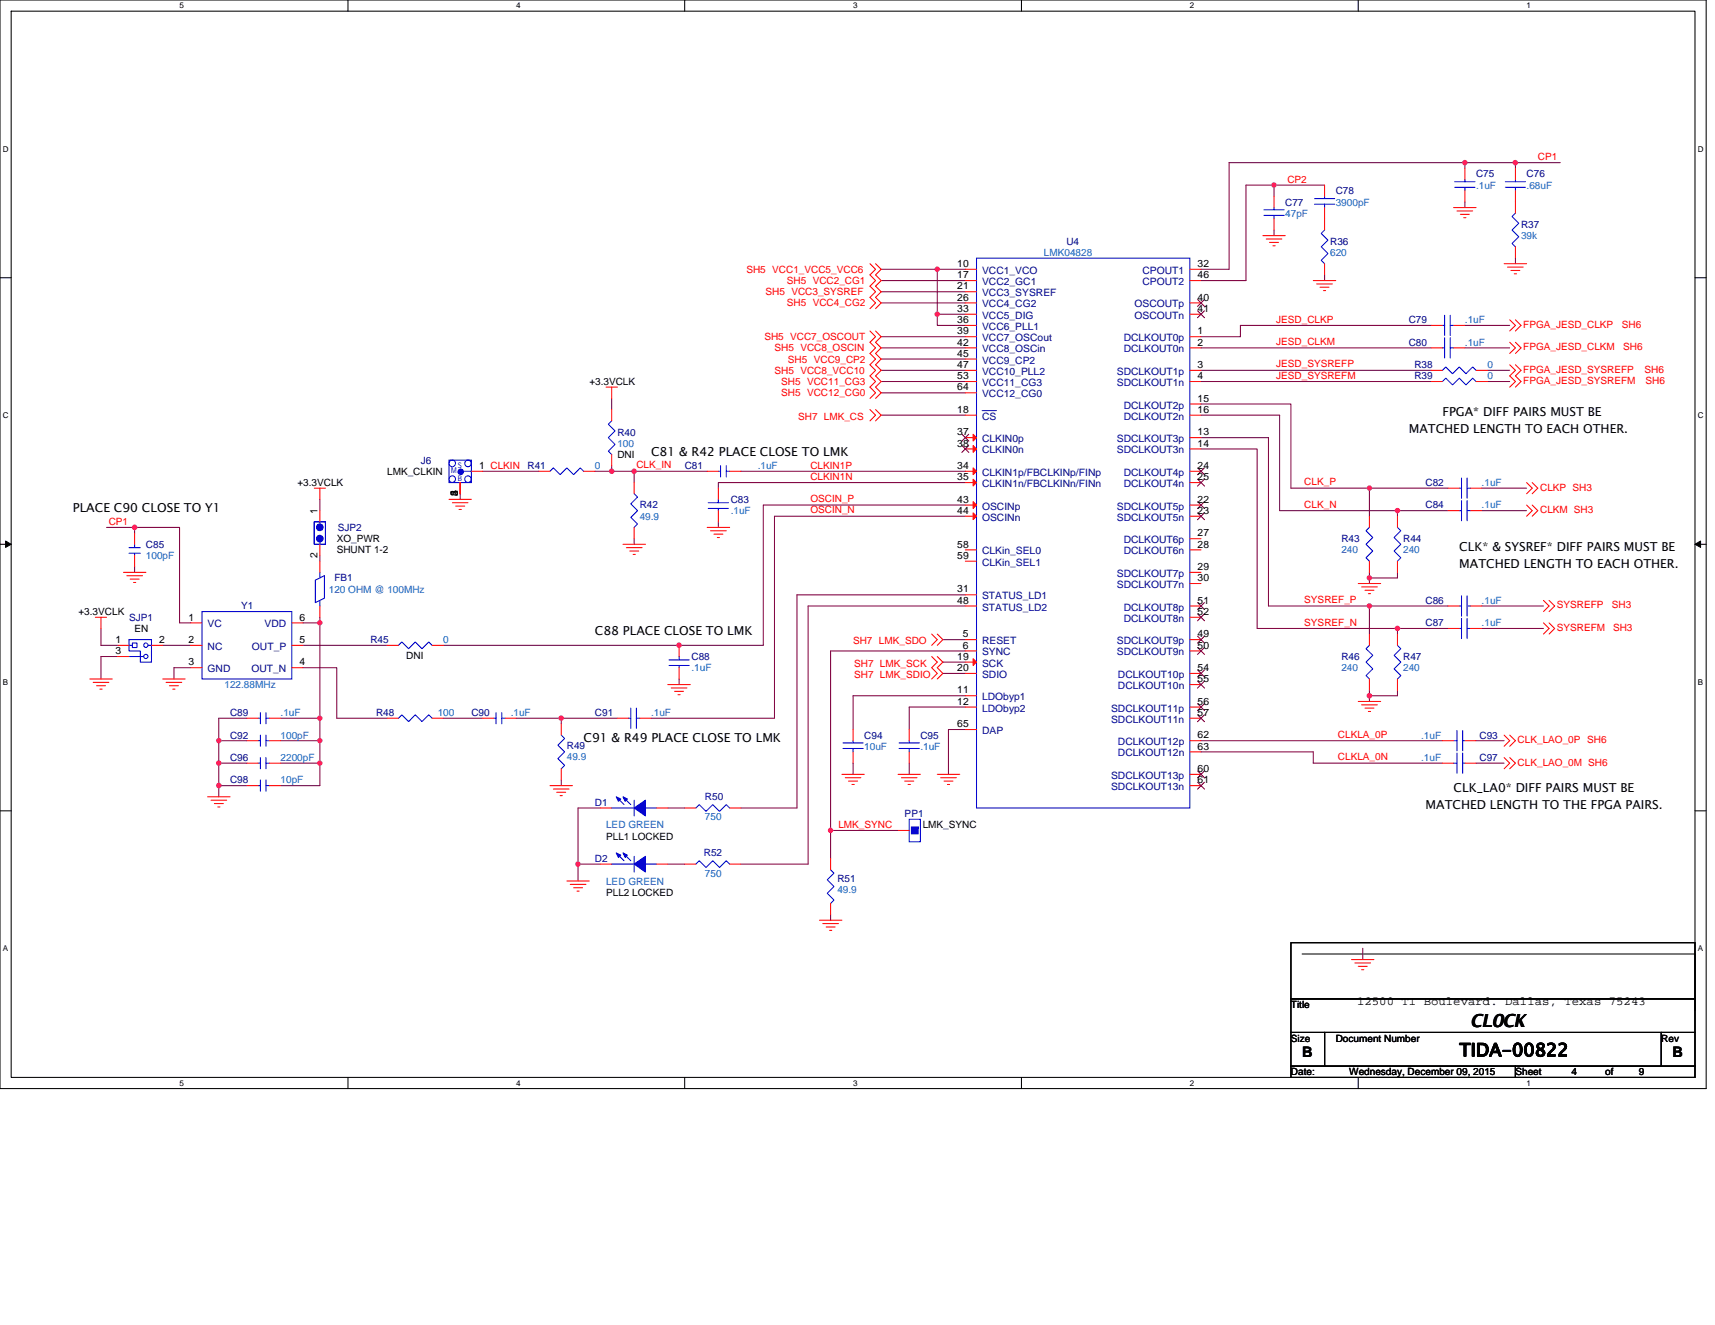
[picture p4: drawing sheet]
<svg xmlns="http://www.w3.org/2000/svg" width="279mm" height="216mm" viewBox="0 0 279 216" stroke-linecap="round" stroke-linejoin="round" font-family="sans-serif">
<path d="M0 0h278v177.4h-278zM1.8 1.8h274.3v173.8h-274.3z" fill="none" stroke="#000" stroke-width=".17"/>
<g fill="#fff">
<path d="M29.3 .2h.7v1.5h-.7z"/>
<path d="M29.3 175.7h.7v1.5h-.7z"/>
</g>
<path d="M56.7 0v1.8M56.7 175.6v1.8" fill="none" stroke="#000" stroke-width=".17"/>
<g fill="#fff">
<path d="M84.1 .2h.7v1.5h-.7z"/>
<path d="M84.1 175.7h.7v1.5h-.7z"/>
</g>
<path d="M111.5 0v1.8M111.5 175.6v1.8" fill="none" stroke="#000" stroke-width=".17"/>
<g fill="#fff">
<path d="M139 .2h.7v1.5h-.7z"/>
<path d="M139 175.7h.7v1.5h-.7z"/>
</g>
<path d="M166.4 0v1.8M166.4 175.6v1.8" fill="none" stroke="#000" stroke-width=".17"/>
<g fill="#fff">
<path d="M193.8 .2h.8v1.5h-.8z"/>
<path d="M193.8 175.7h.8v1.5h-.8z"/>
</g>
<path d="M221.3 0v1.8M221.3 175.6v1.8" fill="none" stroke="#000" stroke-width=".17"/>
<g fill="#fff">
<path d="M248.7 .2h.7v1.5h-.7z"/>
<path d="M248.7 175.7h.7v1.5h-.7z"/>
<path d="M.5 23.5h.9v1.5h-.9z"/>
<path d="M276.6 23.5h1v1.5h-1z"/>
<path d="M.5 67h.9v1.4h-.9z"/>
<path d="M276.6 67h1v1.4h-1z"/>
</g>
<path d="M0 45.3h1.8M276.1 45.3h1.9" fill="none" stroke="#000" stroke-width=".17"/>
<g fill="#fff">
<path d="M.5 110.4h.8v1.5h-.8z"/>
<path d="M276.6 110.4h.9v1.5h-.9z"/>
</g>
<path d="M0 88.7h1.8M276.1 88.7h1.9" fill="none" stroke="#000" stroke-width=".17"/>
<path d="M.9 88.2l.9 .5-.9 .5zM276.1 88.7l1-.5v1z" fill="#000" stroke="#000" stroke-width=".16"/>
<g fill="#fff">
<path d="M.5 153.8h.8v1.5h-.8z"/>
<path d="M276.6 153.8h.9v1.5h-.9z"/>
</g>
<path d="M0 132.1h1.8M276.1 132.1h1.9M210.3 153.6h65.8v9.2h-65.8zM212.1 155.4h64v9.2v-1.8M210.3 162.8h65.8v5.4h-65.8zM210.3 168.2h5.5v5.5h-5.5zM210.3 173.7h36.6v1.9h-36.6zM215.8 168.2h54.9v5.5h-54.9zM246.9 173.7h29.2v1.9h-29.2zM270.7 168.2h5.4v5.5h-5.4z" fill="none" stroke="#000" stroke-width=".17"/>
<g fill="none" stroke="#800040" stroke-width=".17">
<path d="M207.6 30.2v1.8M207.6 30.2h-4.6v15.5h-7.3M207.6 37.5v.9M207.6 30.2h8.2M238.7 26.5h8.2M238.7 27.4v-.9h-38.5v17.4h-4.5M238.7 32.9v.9M246.9 26.5h7.3M246.9 26.5v.9M143.6 56.7h13.7M143.6 45.7h13.7M143.6 47.5h13.7"/>
<path d="M143.6 49.4h13.7M143.6 58.5h13.7M143.6 54.9h13.7M143.6 43.9h9.1M152.7 43.9v7.3h4.6M152.7 43.9h4.6M152.7 51.2v1.8h4.6M195.7 56.7h37.5M215.8 44.8v.9M233.2 53h-31.1v1.9h-6.4M238.7 53h7.3M238.7 56.7h7.3"/>
<path d="M246.9 42.1v.9M78.6 76.8h9.2M96.9 76.8h2.8M99.7 75.9v.9M99.7 64.9v1.8M99.7 76.8h3.6M103.3 76.8v1.8M103.3 76.8h11.9M120.7 76.8h36.6M143.6 67.6h13.7M143.6 60.3h13.7M143.6 62.2h13.7"/>
<path d="M143.6 64h13.7M157.3 78.6h-40.3v.9M195.7 65.8h14.6v13.7h12.8M195.7 73.2h9.1v29.2h22.9M195.7 67.6h12.8v15.6h19.2M195.7 62.2h37.5M195.7 60.3h37.5M195.7 71.3h11v27.4h16.4M223.1 79.5h12.8M223.1 79.5v4.6M241.4 79.5h7.3M242.3 62.2h3.7"/>
<path d="M242.3 60.3h3.7M17.4 85.9h4.5M21.9 85.9v1M21.9 85.9h7.4v15.6h1.8M21.9 92.4v.9M52.1 90.5v.9M52.1 81.4v1.8M75 80.5v.9M103.3 87.8v.9M117 85v.9M157.3 96.9h-27.5v34.8h-9.1M157.3 82.3h-32.9v22.9h-52.2"/>
<path d="M157.3 84.1h-31.1v32.9h-20.1M157.3 98.7h-25.6v42.1h-11M223.1 93.3v1.8M223.1 98.7v4.6M223.1 98.7h12.8M227.7 93.3v.9h-4.6M227.7 83.2h8.2M227.7 83.2v.9M241.4 83.2h7.3M241.4 98.7h10.1M16.4 102.4v2.8h2.8M19.2 107h-2.8v3.6"/>
<path d="M26.5 105.2h4.6M31.1 108.8h-2.8v1.8M40.2 117h-4.6v3.7M45.7 117h6.4M49.4 105.2h13.7M49.4 101.5h2.7M49.4 108.8h5.5v8.2h8.2M52.1 101.5v15.5M52.1 117v3.7M52.1 100.6v.9M72.2 117h6.4M84.1 117h7.3v.9"/>
<path d="M91.4 117h9.2M110.6 110.6v.9M153.6 109.7h3.7M153.6 107.9h3.7M153.6 104.2h3.7M157.3 118.9h-2.8v7.3M157.3 115.2h-9.2v3.7M157.3 113.4h-18.3v5.5M157.3 106.1h-22v29.2M223.1 112.5v1.8M227.7 112.5v.9h-4.6M227.7 102.4v.9"/>
<path d="M227.7 102.4h8.2M241.4 102.4h10.1M35.6 120.7h4.6M35.6 128v1.8M35.6 124.4h4.6M35.6 128h4.6M35.6 120.7v3.7M35.6 124.4v3.6M45.7 120.7h6.4M45.7 124.4h6.4M52.1 120.7v3.7M52.1 124.4v3.6h-6.4"/>
<path d="M91.4 127.1v.9M97.8 131.7h-3.6v9.1M108.8 131.7h2.7M135.3 135.3v4.6M135.3 135.3h11M139 124.4v1.8M148.1 124.4v1.8M195.7 122.5h18.3v1.9h21M195.7 120.7h39.3M240.5 120.7h4.5M240.5 124.4h4.5M94.2 140.8v2.8"/>
<path d="M94.2 140.8h3.6M108.8 140.8h2.7M135.3 149v.9M222 154.5v1.9"/>
</g>
<g fill="#f0f" stroke="#f0f" stroke-width=".17">
<circle cx="207.5" cy="30.1" r=".35"/>
<circle cx="246.9" cy="26.5" r=".36"/>
<circle cx="238.6" cy="26.5" r=".36"/>
<circle cx="94.2" cy="140.8" r=".36"/>
<circle cx="35.6" cy="120.7" r=".36"/>
<circle cx="52.1" cy="117" r=".35"/>
<circle cx="52.1" cy="101.5" r=".35"/>
<circle cx="91.4" cy="117" r=".36"/>
<circle cx="52.1" cy="120.7" r=".35"/>
<circle cx="52.1" cy="124.3" r=".35"/>
<circle cx="35.6" cy="124.3" r=".36"/>
<circle cx="35.6" cy="128" r=".36"/>
<circle cx="21.9" cy="85.9" r=".36"/>
<circle cx="103.3" cy="76.8" r=".36"/>
<circle cx="152.7" cy="51.2" r=".35"/>
<circle cx="152.7" cy="43.9" r=".35"/>
<circle cx="223.1" cy="94.2" r=".36"/>
<circle cx="223.1" cy="113.4" r=".36"/>
<circle cx="223.1" cy="79.5" r=".36"/>
<circle cx="227.7" cy="83.2" r=".36"/>
<circle cx="223.1" cy="98.7" r=".36"/>
<circle cx="227.7" cy="102.4" r=".36"/>
<circle cx="135.3" cy="135.3" r=".35"/>
<circle cx="99.7" cy="76.8" r=".36"/>
<circle cx="110.6" cy="105.1" r=".36"/>
</g>
<g fill="none" stroke="#f00" stroke-width=".17">
<path d="M205.7 38.4h3.7M206.3 38.9h2.5M206.8 39.5h1.5M207.6 32v1.8M207.6 35.6v1.9M215.8 33.8v3.7M215.8 30.2v1.8M236.8 33.8h3.7M237.4 34.4h2.5M237.9 34.9h1.5M238.5 35.5h.3M238.7 27.4v1.9"/>
<path d="M238.7 31.1v1.8M246.9 27.4v1.9M246.9 31.1v3.6M141.7 43l.9 .9-.9 .9 .9 .9-.9 .9 .9 .9-.9 1 .9 .9-.9 .9M141.7 53.9l.9 1-.9 .9 .9 .9-.9 .9 .9 .9-.9 .9 .9 .9-.9 1 .9 .9-.9 .9 .9 .9-.9 .9M142.6 43l1 .9-1 .9 1 .9-1 .9 1 .9-1 1 1 .9-1 .9M142.6 53.9l1 1-1 .9 1 .9-1 .9 1 .9-1 .9 1 .9-1 1 1 .9-1 .9 1 .9-1 .9M157.3 43.9h1.8M157.3 45.7h1.8M157.3 47.5h1.8M157.3 49.4h1.8M157.3 51.2h1.8"/>
<path d="M157.3 53h1.8M157.3 54.9h1.8M157.3 56.7h1.8M157.3 58.5h1.8M193.8 54.9h1.9M193.8 56.7h1.9M193.8 49.4h1.9M193.8 51.2h1.9M193.8 43.9h1.9M193.8 45.7h1.9M207.4 40h.4M214 45.7h3.6"/>
<path d="M214.5 46.3h2.6M215.1 46.8h1.4M215.6 47.3h.4M215.8 43v1.8M233.2 56.7h1.8M233.2 53h1.8M236.8 56.7h1.9M236.8 53h1.9M245 43h3.7M245.6 43.5h2.6M246 52.1l.9 .9-.9 .9M246 55.8l.9 .9-.9 .9"/>
<path d="M246 59.4l.9 .9-.9 1 .9 .9-.9 .9M246.1 44.1h1.5M246.7 44.6h.4M246.9 52.1l.9 .9-.9 .9M246.9 55.8l.9 .9-.9 .9M246.9 59.4l.9 .9-.9 1 .9 .9-.9 .9M246.9 40.2v1.9M51.2 79.5h1.8M52.1 79.5v1.9M75 78.6v1.9M76.8 76.8h1.8M87.8 76.8h1.8"/>
<path d="M95.1 76.8h1.8M98.7 63.1h1.9M99.7 74.1v1.8M99.7 66.7v1.9M99.7 63.1v1.8M103.3 78.6v1.9M115.2 76.8h1.8M117 79.5v1.9M118.9 76.8h1.8M141.7 66.7l.9 .9-.9 1M142.6 66.7l1 .9-1 1M157.3 71.3h1.8"/>
<path d="M157.3 73.2h1.8M157.3 76.8h1.8M157.3 78.6h1.8M157.3 67.6h1.8M157.3 60.3h1.8M157.3 62.2h1.8M157.3 64h1.8M193.8 60.3h1.9M193.8 62.2h1.9M193.8 65.8h1.9M193.8 67.6h1.9M193.8 71.3h1.9"/>
<path d="M193.8 73.2h1.9M193.8 76.8h1.9M193.8 78.6h1.9M233.2 60.3h1.8M233.2 62.2h1.8M235.9 79.5h1.8M239.6 79.5h1.8M240.5 60.3h1.8M240.5 62.2h1.8M248.7 78.6l.9 .9-.9 1M249.6 78.6l.9 .9-.9 1M20.1 93.3h3.7"/>
<path d="M20.7 93.8h2.5M21.2 94.4h1.5M21.8 94.9h.3M21.9 90.5v1.9M21.9 86.9v1.8M52.1 98.7v1.9M52.1 91.4v1.9M52.1 83.2v1.8M52.1 88.7v1.8M73.2 81.4h3.6M73.7 81.9h2.5M74.2 82.5h1.5"/>
<path d="M74.8 83h.4M101.5 88.7h3.7M102 89.2h2.6M102.6 89.8h1.5M103.1 90.3h.4M103.3 85.9v1.9M115.2 85.9h3.7M115.8 86.5h2.5M116.3 87h1.5M116.9 87.6h.3M117 83.2v1.8M157.3 82.3h1.8"/>
<path d="M157.3 84.1h1.8M157.3 89.6h1.8M157.3 91.4h1.8M157.3 96.9h1.8M157.3 98.7h1.8M193.8 82.3h1.9M193.8 84.1h1.9M193.8 87.8h1.9M193.8 89.6h1.9M193.8 95.1h1.9M193.8 98.7h1.9M193.8 93.3h1.9"/>
<path d="M221.3 95.1h3.6M221.8 95.6h2.6M222.4 96.2h1.4M222.9 96.7h.4M223.1 84.1v1.8M223.1 91.4v1.9M227.7 84.1v1.8M227.7 91.4v1.9M235.9 83.2h1.8M235.9 98.7h1.8M239.6 83.2h1.8M239.6 98.7h1.8"/>
<path d="M248.7 82.3l.9 .9-.9 .9M249.6 82.3l.9 .9-.9 .9M251.5 97.8l.9 .9-.9 1M252.4 97.8l.9 .9-.9 1M14.6 110.6h3.7M15.2 111.2h2.5M15.5 100.6h1.9M15.7 111.7h1.5M16.3 112.3h.3M16.4 100.6v1.8M19.2 105.2h1.8M19.2 107h1.8"/>
<path d="M24.7 105.2h1.8M26.5 110.6h3.7M27.1 111.2h2.5M27.6 111.7h1.5M28.2 112.3h.3M31.1 101.5h1.8M31.1 108.8h1.8M31.1 105.2h1.8M40.2 117h1.9M43.9 117h1.8M47.5 105.2h1.9M47.5 101.5h1.9"/>
<path d="M47.5 108.8h1.9M63.1 117h1.8M63.1 105.2h1.8M70.4 117h1.8M70.4 105.2h1.8M78.6 117h1.9M82.3 117h1.8M91.4 117.9v1.9M100.6 117h1.8M104.2 117h1.9M108.8 111.5h3.7M109.3 112.1h2.6"/>
<path d="M109.9 112.6h1.5M110.4 113.2h.4M110.6 108.8v1.8M110.6 105.2v1.8M139 118.9v1.8M148.1 118.9v1.8M151.8 107l.9 .9-.9 .9 .9 .9-.9 .9M151.8 103.3l.9 .9-.9 1M152.7 107l.9 .9-.9 .9 .9 .9-.9 .9M152.7 103.3l.9 .9-.9 1M157.3 109.7h1.8M157.3 107.9h1.8"/>
<path d="M157.3 104.2h1.8M157.3 106.1h1.8M157.3 118.9h1.8M157.3 113.4h1.8M157.3 115.2h1.8M193.8 100.6h1.9M193.8 104.2h1.9M193.8 106.1h1.9M193.8 109.7h1.9M193.8 111.5h1.9M193.8 115.2h1.9M193.8 117h1.9"/>
<path d="M221.3 114.3h3.6M221.8 114.9h2.6M222.4 115.4h1.4M222.9 115.9h.4M223.1 103.3v1.9M223.1 110.6v1.9M227.7 103.3v1.9M227.7 110.6v1.9M235.9 102.4h1.8M239.6 102.4h1.8M245 119.8l1 .9-1 .9M246 119.8l.9 .9-.9 .9"/>
<path d="M251.5 101.5l.9 .9-.9 .9M252.4 101.5l.9 .9-.9 .9M33.8 129.8h3.7M34.4 130.4h2.5M34.9 130.9h1.5M35.5 131.5h.3M40.2 120.7h1.9M40.2 124.4h1.9M40.2 128h1.9M43.9 120.7h1.8M43.9 124.4h1.8M43.9 128h1.8"/>
<path d="M89.6 128h3.7M90.1 128.6h2.6M90.7 129.1h1.5M91.2 129.6h.4M91.4 125.3v1.8M97.8 131.7h1.9M107 131.7h1.8M111.5 131.7h1.9M118.9 131.7h1.8M135.3 139.9v1.8M137.2 126.2h3.6M137.7 126.7h2.6"/>
<path d="M138.2 127.3h1.5M138.8 127.8h.4M139 122.5v1.9M146.3 135.3h1.8M146.3 126.2h3.6M146.9 126.7h2.5M147.4 127.3h1.5M147.9 127.8h.4M148.1 122.5v1.9M152.7 126.2h3.7M153.2 126.7h2.6M153.8 127.3h1.5"/>
<path d="M154.3 127.8h.4M193.8 120.7h1.9M193.8 122.5h1.9M193.8 126.2h1.9M193.8 128h1.9M235 120.7h1.8M235 124.4h1.8M238.7 120.7h1.8M238.7 124.4h1.8M245 123.4l1 1-1 .9M246 123.4l.9 1-.9 .9M92.4 143.6h3.6"/>
<path d="M92.9 144.1h2.6M93.5 144.7h1.4M94 145.2h.4M97.8 140.8h1.9M107 140.8h1.8M111.5 140.8h1.9M118.9 140.8h1.8M133.5 149.9h3.7M134 150.5h2.6M134.6 151h1.5M135.1 151.6h.4M135.3 147.2v1.8"/>
<path d="M220.2 156.4h3.6M220.7 156.9h2.6M221.3 157.5h1.4M221.8 158h.4"/>
</g>
<g fill="none" stroke="#00f" stroke-width=".17">
<path d="M205.9 35.1h3.3M205.9 34.2h3.3M207.6 33.8v.4M207.6 35.1v.5M214.1 33.3h3.3M214.1 32.4h3.3M215.8 37.5l-.6 .5 1.1 1.1-1.1 1.1 1.1 1.1-1.1 1.1 .6 .6M215.8 32v.4M215.8 33.3v.5M237 30.5h3.3M237 29.6h3.3M238.7 29.3v.3"/>
<path d="M238.7 30.5v.6M245.2 30.5h3.3M245.2 29.6h3.3M246.9 29.3v.3M246.9 30.5v.6M246.9 34.7l-.6 .6 1.1 1.1-1.1 1.1 1.1 1.1-1.1 1.1 .6 .5M159.1 42.1h34.7v89.6h-34.7zM235 56.7h.4M235 53h.4M235.4 55v3.3M235.4 51.4v3.3M236.3 56.7h.5"/>
<path d="M236.3 53h.5M236.3 55v3.3M236.3 51.4v3.3M73.2 75h3.6v3.6h-3.6zM75.5 76.8h1.3M89.6 76.8l.5-.6 1.1 1.1 1.2-1.1 1.1 1.1 1-1.1 .6 .6M99.7 68.6l-.6 .5 1.1 1.1-1.1 1.1 1.1 1.1-1.1 1.1 .6 .6M117 76.8h.4M117.4 75.9v1.8M118.3 76.8h.6M118.3 75.9v1.8M235 60.3l.5-.5 1.1 1.1 1.1-1.1 1.1 1.1 1.1-1.1 .6 .5"/>
<path d="M235 62.2l.5-.6 1.1 1.1 1.1-1.1 1.1 1.1 1.1-1.1 .6 .6M237.7 79.5h.4M238.1 77.9v3.3M239 79.5h.6M239 77.9v3.3M21 90.1h1.9M21 89.2h1.9M21.9 90.1v.4M21.9 88.7v.5M32.9 99.7h14.6v10.9h-14.6zM51.2 85h1.8v3.7h-1.8zM51.4 94.5l1.5-.7v3.7l-1.5 .7z"/>
<path d="M51.8 85.6h.7v.7h-.7zM52.1 93.3v.9M52.1 97.8v.9M52.1 85v.6M52.1 88.1v.6M103.3 80.5l.6 .5-1.1 1.1 1.1 1.1-1.1 1.1 1.1 1.1-.6 .5M115.4 81.9h3.3M115.4 82.8h3.3M117 82.8v.4M117 81.4v.5M223.1 85.9l-.6 .6 1.1 1.1-1.1 1.1 1.1 1.1-1.1 1.1 .6 .5M227.7 85.9l.5 .6-1.1 1.1 1.1 1.1-1.1 1.1 1.1 1.1-.5 .5"/>
<path d="M237.7 83.2h.4M237.7 98.7h.4M238.1 81.6v3.3M238.1 97.1v3.3M239 83.2h.6M239 98.7h.6M239 81.6v3.3M239 97.1v3.3M21 105.2h.6M21 107h2.4M21.6 104.8h.7v.7h-.7zM24.1 105.2h.6"/>
<path d="M24.7 106.1v1.8h-1.8v-1.8h-1.9v-1.9h3.7v2.8M42.1 117h.3M42.4 119.8v1.8M42.4 116.1v1.8M43.3 117h.6M43.3 119.8v1.8M43.3 116.1v1.8M64.9 117l.6-.5 1.1 1.1 1-1.1 1.1 1.1 1.1-1.1 .6 .5M64.9 105.2l.6-.6 1.1 1.1 1-1.1 1.1 1.1 1.1-1.1 .6 .6M80.5 117h.3M80.8 116.1v1.8M81.7 117h.6"/>
<path d="M81.7 116.1v1.8M91.4 119.8l.6 .5-1.1 1.1 1.1 1.1-1.1 1.1 1.1 1.1-.6 .6M102.4 117h.4M102.8 115.4v3.3M103.7 115.4v3.3M103.7 117h.5M109 107.5h3.3M109 108.4h3.3M110.6 108.4v.4M110.6 107v.5M223.1 105.2l-.6 .5 1.1 1.1-1.1 1.1 1.1 1.1-1.1 1.1 .6 .5M227.7 105.2l.5 .5-1.1 1.1 1.1 1.1-1.1 1.1 1.1 1.1-.5 .5"/>
<path d="M237.4 119v3.3M237.7 102.4h.4M238.1 100.8v3.3M238.3 119v3.3M239 102.4h.6M239 100.8v3.3M42.1 120.7h.3M42.1 124.4h.3M42.1 128h.3M42.4 123.4v1.9M42.4 127.1v1.8M43.3 120.7h.6"/>
<path d="M43.3 124.4h.6M43.3 128h.6M43.3 123.4v1.9M43.3 127.1v1.8M99.7 131.7h3.6M100.6 139.2l1.1 1.1M100.6 130l1.1 1.1M101.7 139.2l1.1 1.1M101.7 130l1.1 1.1M103.3 139.5v2.6M103.3 130.4v2.5M105.2 131.7h1.8"/>
<path d="M113.4 131.7l.5-.6 1.1 1.1 1.1-1.1 1.1 1.1 1.1-1.1 .6 .6M137.3 122h3.3M137.3 121.1h3.3M139 120.7v.4M139 122v.5M146.5 122h3.3M146.5 121.1h3.3M148.1 133.5h1.8v3.7h-1.8zM148.1 120.7v.4M148.1 122v.5M236.8 120.7h.6M236.8 124.4h.6"/>
<path d="M237.4 122.7v3.3M238.3 120.7h.4M238.3 124.4h.4M238.3 122.7v3.3M99.7 140.8h3.6M105.2 140.8h1.8M113.4 140.8l.5-.5 1.1 1.1 1.1-1.1 1.1 1.1 1.1-1.1 .6 .5M135.3 141.7l.6 .6-1.1 1.1 1.1 1.1-1.1 1.1 1.1 1.1-.6 .5"/>
<circle cx="73.7" cy="78.1" r=".53"/>
<circle cx="73.7" cy="75.5" r=".53"/>
<circle cx="76.2" cy="78.1" r=".53"/>
<circle cx="76.2" cy="75.5" r=".53"/>
<circle cx="52.1" cy="87.8" r=".35"/>
<circle cx="23.8" cy="105.1" r=".36"/>
<circle cx="23.8" cy="107" r=".35"/>
</g>
<g fill="#00f" stroke="#00f" stroke-width=".17">
<path d="M148.5 134.8v1.1h1.1v-1.1z" fill-rule="evenodd"/>
<path d="M103.3 140.8l1.9-1.3v2.6z" fill-rule="evenodd"/>
<path d="M100.4 139l.7 .3-.3 .4z" fill-rule="evenodd"/>
<path d="M101.5 139l.7 .3-.3 .4z" fill-rule="evenodd"/>
<path d="M103.3 131.7l1.9-1.3v2.5z" fill-rule="evenodd"/>
<path d="M100.4 129.8l.7 .4-.3 .4z" fill-rule="evenodd"/>
<path d="M101.5 129.8l.7 .4-.3 .4z" fill-rule="evenodd"/>
<circle cx="52.1" cy="85.9" r=".54"/>
<circle cx="52.1" cy="87.8" r=".54"/>
<circle cx="75.1" cy="76.9" r=".45"/>
</g>
<g fill="#f00" stroke="#f00" stroke-width=".17">
<path d="M158.5 70.8l.6 .5-.6 .6z"/>
<path d="M158.5 72.6l.6 .6-.6 .5z"/>
<path d="M158.5 76.2l.6 .6-.6 .5z"/>
<path d="M158.5 78.1l.6 .5-.6 .6z"/>
<path d="M158.5 81.7l.6 .6-.6 .5z"/>
<path d="M158.5 83.6l.6 .5-.6 .6z"/>
<path d="M158.5 107.3l.6 .6-.6 .5z"/>
</g>
<g fill="none" stroke="#800000" stroke-width=".16">
<path d="M195.1 48.8l1.1 1.1M195.1 50.7l1.1 1.1M196.2 48.8l-1.1 1.1M196.2 50.7l-1.1 1.1M156.7 70.8l1.1 1.1M156.7 72.6l1.1 1.1M157.8 70.8l-1.1 1.1M157.8 72.6l-1.1 1.1M195.1 76.2l1.1 1.2M195.1 78.1l1.1 1.1M196.2 76.2l-1.1 1.2M196.2 78.1l-1.1 1.1"/>
<path d="M195.1 81.7l1.1 1.2M195.1 83.6l1.1 1.1M195.1 98.2l1.1 1.1M196.2 81.7l-1.1 1.2M196.2 83.6l-1.1 1.1M196.2 98.2l-1.1 1.1M195.1 100l1.1 1.2M195.1 103.7l1.1 1.1M195.1 105.5l1.1 1.1M195.1 109.2l1.1 1.1M195.1 111l1.1 1.1M195.1 114.7l1.1 1.1"/>
<path d="M195.1 116.5l1.1 1.1M196.2 100l-1.1 1.2M196.2 103.7l-1.1 1.1M196.2 105.5l-1.1 1.1M196.2 109.2l-1.1 1.1M196.2 111l-1.1 1.1M196.2 114.7l-1.1 1.1M196.2 116.5l-1.1 1.1M195.1 125.6l1.1 1.1M195.1 127.5l1.1 1.1M196.2 125.6l-1.1 1.1M196.2 127.5l-1.1 1.1"/>
</g>
<path d="M160 66.9h2.3" fill="none" stroke="#000080" stroke-width=".16"/>
<g font-size="2.9">
<text x="239.6" y="167.3">CLOCK</text>
<text x="237.7" y="172.1">TIDA-00822</text>
</g>
<g font-size="2.4">
<text x="212.1" y="172.3">B</text>
<text x="272.5" y="172.3">B</text>
</g>
<g font-size="2">
<text x="229.5" y="70.6">MATCHED LENGTH TO EACH OTHER.</text>
<text x="235" y="67.9">FPGA* DIFF PAIRS MUST BE</text>
<text x="106.1" y="74.3">C81 &amp; R42 PLACE CLOSE TO LMK</text>
<text x="11.9" y="83.4">PLACE C90 CLOSE TO Y1</text>
<text x="237.7" y="89.8">CLK* &amp; SYSREF* DIFF PAIRS MUST BE</text>
<text x="237.7" y="92.5">MATCHED LENGTH TO EACH OTHER.</text>
<text x="96.9" y="103.5">C88 PLACE CLOSE TO LMK</text>
<text x="95.1" y="120.9">C91 &amp; R49 PLACE CLOSE TO LMK</text>
<text x="232.2" y="131.9">MATCHED LENGTH TO THE FPGA PAIRS.</text>
<text x="236.8" y="129.1">CLK_LA0* DIFF PAIRS MUST BE</text>
<text x="221.1" y="163.8">12500 TI Boulevard. Dallas, Texas 75243</text>
</g>
<g font-size="1.7">
<text x="156" y="43.5">10</text>
<text x="156" y="45.3">17</text>
<text x="156" y="47.2">21</text>
<text x="195.1" y="43.5">32</text>
<text x="195.1" y="45.3">46</text>
<text x="156" y="49">26</text>
<text x="156" y="50.8">33</text>
<text x="156" y="52.6">36</text>
<text x="195.1" y="49">40</text>
<text x="195.1" y="50.8">41</text>
<text x="156" y="54.5">39</text>
<text x="156" y="56.3">42</text>
<text x="156" y="58.1">45</text>
<text x="156" y="60">47</text>
<text x="195.1" y="60">3</text>
<text x="195.1" y="54.5">1</text>
<text x="195.1" y="56.3">2</text>
<text x="156" y="61.8">53</text>
<text x="156" y="63.6">64</text>
<text x="195.1" y="61.8">4</text>
<text x="195.1" y="65.4">15</text>
<text x="156" y="67.3">18</text>
<text x="156" y="70.9">37</text>
<text x="195.1" y="70.9">13</text>
<text x="195.1" y="67.3">16</text>
<text x="78.1" y="76.4">1 CLKIN</text>
<text x="156" y="72.8">38</text>
<text x="156" y="76.4">34</text>
<text x="195.1" y="72.8">14</text>
<text x="195.1" y="76.4">24</text>
<text x="51.7" y="83.8" transform="rotate(-90 51.7 83.8)">1</text>
<text x="74.6" y="80.8" transform="rotate(-90 74.6 80.8)">2</text>
<text x="74.6" y="80.8" transform="rotate(-90 74.6 80.8)">3</text>
<text x="74.6" y="80.8" transform="rotate(-90 74.6 80.8)">4</text>
<text x="74.6" y="80.8" transform="rotate(-90 74.6 80.8)">5</text>
<text x="156" y="78.3">35</text>
<text x="156" y="81.9">43</text>
<text x="156" y="83.7">44</text>
<text x="195.1" y="81.9">22</text>
<text x="195.1" y="83.7">23</text>
<text x="195.1" y="78.3">25</text>
<text x="156" y="89.2">58</text>
<text x="195.1" y="87.4">27</text>
<text x="195.1" y="89.2">28</text>
<text x="51.7" y="90.9" transform="rotate(-90 51.7 90.9)">2</text>
<text x="156" y="91.1">59</text>
<text x="195.1" y="94.7">30</text>
<text x="195.1" y="92.9">29</text>
<text x="30.7" y="101.1">1</text>
<text x="48.8" y="101.1">6</text>
<text x="156" y="96.5">31</text>
<text x="156" y="98.4">48</text>
<text x="195.1" y="98.4">51</text>
<text x="195.1" y="100.2">52</text>
<text x="18.8" y="104.8">1</text>
<text x="18.8" y="106.6">3</text>
<text x="26" y="104.8">2</text>
<text x="30.7" y="104.8">2</text>
<text x="48.8" y="104.8">5</text>
<text x="156" y="107.5">19</text>
<text x="156.9" y="103.8">5</text>
<text x="156.9" y="105.7">6</text>
<text x="195.1" y="103.8">49</text>
<text x="195.1" y="105.7">50</text>
<text x="30.7" y="108.4">3</text>
<text x="48.8" y="108.4">4</text>
<text x="156" y="109.3">20</text>
<text x="156" y="113">11</text>
<text x="195.1" y="109.3">54</text>
<text x="195.1" y="111.2">55</text>
<text x="156" y="118.5">65</text>
<text x="156" y="114.8">12</text>
<text x="195.1" y="114.8">56</text>
<text x="195.1" y="116.6">57</text>
<text x="195.1" y="125.8">60</text>
<text x="195.1" y="120.3">62</text>
<text x="195.1" y="122.1">63</text>
<text x="195.1" y="127.6">61</text>
</g>
<g font-size="1.7" fill="#000080">
<text x="160" y="44.6">VCC1_VCO</text>
<text x="160" y="46.5">VCC2_GC1</text>
<text x="186.1" y="44.6">CPOUT1</text>
<text x="186.1" y="46.5">CPOUT2</text>
<text x="160" y="48.3">VCC3_SYSREF</text>
<text x="160" y="50.1">VCC4_CG2</text>
<text x="160" y="51.9">VCC5_DIG</text>
<text x="160" y="53.8">VCC6_PLL1</text>
<text x="184.8" y="50.1">OSCOUTp</text>
<text x="184.8" y="51.9">OSCOUTn</text>
<text x="160" y="55.6">VCC7_OSCout</text>
<text x="160" y="57.4">VCC8_OSCin</text>
<text x="160" y="59.2">VCC9_CP2</text>
<text x="183.1" y="55.6">DCLKOUT0p</text>
<text x="183.1" y="57.4">DCLKOUT0n</text>
<text x="160" y="61.1">VCC10_PLL2</text>
<text x="160" y="62.9">VCC11_CG3</text>
<text x="160" y="64.7">VCC12_CG0</text>
<text x="181.9" y="61.1">SDCLKOUT1p</text>
<text x="181.9" y="62.9">SDCLKOUT1n</text>
<text x="160" y="68.4">CS</text>
<text x="183.1" y="66.6">DCLKOUT2p</text>
<text x="183.1" y="68.4">DCLKOUT2n</text>
<text x="160" y="72.1">CLKIN0p</text>
<text x="160" y="73.9">CLKIN0n</text>
<text x="160" y="77.5">CLKIN1p/FBCLKINp/FINp</text>
<text x="181.9" y="72.1">SDCLKOUT3p</text>
<text x="181.9" y="73.9">SDCLKOUT3n</text>
<text x="183.1" y="77.5">DCLKOUT4p</text>
<text x="160" y="79.4">CLKIN1n/FBCLKINn/FINn</text>
<text x="160" y="83">OSCINp</text>
<text x="181.9" y="83">SDCLKOUT5p</text>
<text x="183.1" y="79.4">DCLKOUT4n</text>
<text x="160" y="84.9">OSCINn</text>
<text x="181.9" y="84.9">SDCLKOUT5n</text>
<text x="183.1" y="88.5">DCLKOUT6p</text>
<text x="160" y="90.3">CLKin_SEL0</text>
<text x="160" y="92.2">CLKin_SEL1</text>
<text x="181.9" y="95.8">SDCLKOUT7n</text>
<text x="181.9" y="94">SDCLKOUT7p</text>
<text x="183.1" y="90.3">DCLKOUT6n</text>
<text x="160" y="97.7">STATUS_LD1</text>
<text x="160" y="99.5">STATUS_LD2</text>
<text x="183.1" y="99.5">DCLKOUT8p</text>
<text x="183.1" y="101.3">DCLKOUT8n</text>
<text x="33.8" y="102.2">VC</text>
<text x="33.8" y="105.9">NC</text>
<text x="41" y="105.9">OUT_P</text>
<text x="43.1" y="102.2">VDD</text>
<text x="160" y="105">RESET</text>
<text x="160" y="106.8">SYNC</text>
<text x="181.9" y="105">SDCLKOUT9p</text>
<text x="181.9" y="106.8">SDCLKOUT9n</text>
<text x="33.8" y="109.5">GND</text>
<text x="41" y="109.5">OUT_N</text>
<text x="160" y="110.5">SDIO</text>
<text x="160" y="108.6">SCK</text>
<text x="182.1" y="110.5">DCLKOUT10p</text>
<text x="182.1" y="112.3">DCLKOUT10n</text>
<text x="160" y="119.6">DAP</text>
<text x="160" y="114.1">LDObyp1</text>
<text x="160" y="116">LDObyp2</text>
<text x="181" y="116">SDCLKOUT11p</text>
<text x="181" y="117.8">SDCLKOUT11n</text>
<text x="182.1" y="121.4">DCLKOUT12p</text>
<text x="182.1" y="123.3">DCLKOUT12n</text>
<text x="181" y="126.9">SDCLKOUT13p</text>
<text x="181" y="128.8">SDCLKOUT13n</text>
</g>
<g font-size="1.6" fill="#f00">
<text x="209.7" y="29.8">CP2</text>
<text x="250.5" y="26.1">CP1</text>
<text x="121.6" y="44.4">SH5 VCC1_VCC5_VCC6</text>
<text x="128.2" y="46.3">SH5 VCC2_CG1</text>
<text x="124.7" y="48.1">SH5 VCC3_SYSREF</text>
<text x="128.2" y="49.9">SH5 VCC4_CG2</text>
<text x="207.9" y="52.6">JESD_CLKP</text>
<text x="248.2" y="53.4">FPGA_JESD_CLKP</text>
<text x="264.2" y="53.4">SH6</text>
<text x="124.5" y="55.4">SH5 VCC7_OSCOUT</text>
<text x="126.2" y="57.3">SH5 VCC8_OSCIN</text>
<text x="128.4" y="59.1">SH5 VCC9_CP2</text>
<text x="207.9" y="59.9">JESD_SYSREFP</text>
<text x="207.9" y="56.2">JESD_CLKM</text>
<text x="248.2" y="57.1">FPGA_JESD_CLKM</text>
<text x="264.4" y="57.1">SH6</text>
<text x="126.2" y="60.9">SH5 VCC8_VCC10</text>
<text x="127.3" y="62.7">SH5 VCC11_CG3</text>
<text x="127.3" y="64.6">SH5 VCC12_CG0</text>
<text x="207.9" y="61.7">JESD_SYSREFM</text>
<text x="248.2" y="60.7">FPGA_JESD_SYSREFP</text>
<text x="248.2" y="62.5">FPGA_JESD_SYSREFM</text>
<text x="267.9" y="60.7">SH6</text>
<text x="268.1" y="62.5">SH6</text>
<text x="130" y="68.4">SH7 LMK_CS</text>
<text x="103.7" y="76.3">CLK_IN</text>
<text x="132" y="76.4">CLKIN1P</text>
<text x="132" y="83.7">OSCIN_N</text>
<text x="132" y="81.8">OSCIN_P</text>
<text x="132" y="78.3">CLKIN1N</text>
<text x="212.5" y="79.1">CLK_P</text>
<text x="212.5" y="82.7">CLK_N</text>
<text x="250.9" y="79.9">CLKP SH3</text>
<text x="250.9" y="83.6">CLKM SH3</text>
<text x="17.7" y="85.6">CP1</text>
<text x="212.5" y="98.3">SYSREF_P</text>
<text x="212.5" y="101.9">SYSREF_N</text>
<text x="253.6" y="99.1">SYSREFP</text>
<text x="262.6" y="99.1">SH3</text>
<text x="139" y="105">SH7 LMK_SDO</text>
<text x="253.6" y="102.8">SYSREFM</text>
<text x="262.8" y="102.8">SH3</text>
<text x="139.2" y="108.6">SH7 LMK_SCK</text>
<text x="139.2" y="110.5">SH7 LMK_SDIO</text>
<text x="218" y="123.9">CLKLA_0N</text>
<text x="218" y="120.2">CLKLA_0P</text>
<text x="247.2" y="121.1">CLK_LAO_0P SH6</text>
<text x="247.2" y="124.7">CLK_LAO_0M SH6</text>
<text x="136.6" y="134.9">LMK_SYNC</text>
</g>
<g font-size="1.6" fill="#000080">
<text x="240.5" y="28.9">C75</text>
<text x="248.7" y="28.9">C76</text>
<text x="209.4" y="33.5">C77</text>
<text x="217.6" y="31.6">C78</text>
<text x="173.7" y="39.9">U4</text>
<text x="216.7" y="39.9">R36</text>
<text x="247.8" y="37.1">R37</text>
<text x="229.5" y="52.7">C79</text>
<text x="229.5" y="56.3">C80</text>
<text x="230.4" y="60">R38</text>
<text x="230.4" y="61.8">R39</text>
<text x="100.6" y="71">R40</text>
<text x="68.6" y="75.5">J6</text>
<text x="85.9" y="76.5">R41</text>
<text x="111.5" y="76.5">C81</text>
<text x="104.2" y="82.8">R42</text>
<text x="119" y="81.9">C83</text>
<text x="232.2" y="79.2">C82</text>
<text x="232.2" y="82.8">C84</text>
<text x="23.8" y="89.3">C85</text>
<text x="55" y="86.5">SJP2</text>
<text x="218.5" y="88.3">R43</text>
<text x="228.6" y="88.3">R44</text>
<text x="54.5" y="94.7">FB1</text>
<text x="21" y="101.1">SJP1</text>
<text x="39.3" y="99.3">Y1</text>
<text x="232.2" y="98.4">C86</text>
<text x="60.3" y="104.8">R45</text>
<text x="112.6" y="107.5">C88</text>
<text x="218.5" y="107.5">R46</text>
<text x="228.6" y="107.5">R47</text>
<text x="232.2" y="102.1">C87</text>
<text x="37.5" y="116.7">C89</text>
<text x="61.3" y="116.7">R48</text>
<text x="76.8" y="116.7">C90</text>
<text x="96.9" y="116.7">C91</text>
<text x="37.5" y="120.4">C92</text>
<text x="37.5" y="124">C96</text>
<text x="92.4" y="122">R49</text>
<text x="140.8" y="120.4">C94</text>
<text x="149.9" y="120.4">C95</text>
<text x="241" y="120.4">C93</text>
<text x="241" y="124">C97</text>
<text x="37.5" y="127.7">C98</text>
<text x="96.9" y="131.3">D1</text>
<text x="114.9" y="130.4">R50</text>
<text x="147.4" y="133.1">PP1</text>
<text x="96.9" y="140.5">D2</text>
<text x="114.7" y="139.6">R52</text>
<text x="136.4" y="143.8">R51</text>
</g>
<g font-size="1.6" fill="#0065ca">
<text x="209.4" y="35.3">47pF</text>
<text x="217.6" y="33.5">3900pF</text>
<text x="240.5" y="30.7">.1uF</text>
<text x="248.7" y="30.7">.68uF</text>
<text x="170.1" y="41.7">LMK04828</text>
<text x="216.7" y="41.7">620</text>
<text x="247.8" y="39">39k</text>
<text x="238.7" y="52.7">.1uF</text>
<text x="238.7" y="56.3">.1uF</text>
<text x="242.3" y="60">0</text>
<text x="242.3" y="61.8">0</text>
<text x="96.9" y="76.5">0</text>
<text x="100.6" y="72.8">100</text>
<text x="123.4" y="76.5">.1uF</text>
<text x="119" y="83.8">.1uF</text>
<text x="241.4" y="79.2">.1uF</text>
<text x="241.4" y="82.8">.1uF</text>
<text x="104.2" y="84.7">49.9</text>
<text x="23.8" y="91.1">100pF</text>
<text x="218.5" y="90.2">240</text>
<text x="228.6" y="90.2">240</text>
<text x="53.6" y="96.6">120 OHM @ 100MHz</text>
<text x="241.4" y="98.4">.1uF</text>
<text x="72.2" y="104.8">0</text>
<text x="241.4" y="102.1">.1uF</text>
<text x="36.6" y="112.1">122.88MHz</text>
<text x="112.6" y="109.4">.1uF</text>
<text x="218.5" y="109.4">240</text>
<text x="228.6" y="109.4">240</text>
<text x="45.7" y="116.7">.1uF</text>
<text x="71.3" y="116.7">100</text>
<text x="83.2" y="116.7">.1uF</text>
<text x="106.1" y="116.7">.1uF</text>
<text x="45.7" y="120.4">100pF</text>
<text x="45.7" y="124">2200pF</text>
<text x="92.4" y="123.8">49.9</text>
<text x="140.8" y="122.2">10uF</text>
<text x="149.9" y="122.2">.1uF</text>
<text x="231.5" y="120.4">.1uF</text>
<text x="231.5" y="124">.1uF</text>
<text x="45.7" y="127.7">10pF</text>
<text x="98.7" y="135">LED GREEN</text>
<text x="114.9" y="133.7">750</text>
<text x="114.9" y="142.8">750</text>
<text x="98.7" y="144.1">LED GREEN</text>
<text x="136.4" y="145.6">49.9</text>
</g>
<g font-size="1.6">
<text x="96" y="62.7">+3.3VCLK</text>
<text x="63.1" y="77.4">LMK_CLKIN</text>
<text x="100.6" y="74.6">DNI</text>
<text x="48.5" y="79.2">+3.3VCLK</text>
<text x="54.9" y="88.3">XO_PWR</text>
<text x="54.9" y="90.2">SHUNT 1-2</text>
<text x="12.8" y="100.2">+3.3VCLK</text>
<text x="21.9" y="103">EN</text>
<text x="66.2" y="107.4">DNI</text>
<text x="98.7" y="136.8">PLL1 LOCKED</text>
<text x="150.3" y="135">LMK_SYNC</text>
<text x="98.7" y="145.9">PLL2 LOCKED</text>
<text x="210.3" y="164.2">Title</text>
<text x="210.3" y="169.7">Size</text>
<text x="217.6" y="169.7">Document Number</text>
<text x="270.7" y="169.7">Rev</text>
<text x="210.3" y="175.2">Date:</text>
<text x="219.8" y="175.2">Wednesday, December 09, 2015</text>
<text x="246.9" y="175.2">Sheet</text>
<text x="256" y="175.2">4</text>
<text x="261.5" y="175.2">of</text>
<text x="267" y="175.2">9</text>
</g>
<g font-size="1.3">
<text x="29.3" y="1.4">5</text>
<text x="84.1" y="1.4">4</text>
<text x="139" y="1.4">3</text>
<text x="193.8" y="1.4">2</text>
<text x="248.7" y="1.4">1</text>
<text x=".5" y="24.7">D</text>
<text x="276.6" y="24.7">D</text>
<text x=".5" y="68.2">C</text>
<text x="276.6" y="68.2">C</text>
<text x=".5" y="111.6">B</text>
<text x="276.6" y="111.6">B</text>
<text x=".5" y="155">A</text>
<text x="276.6" y="155">A</text>
<text x="29.3" y="176.9">5</text>
<text x="84.1" y="176.9">4</text>
<text x="139" y="176.9">3</text>
<text x="193.8" y="176.9">2</text>
<text x="248.7" y="176.9">1</text>
</g>
<g font-size="1.3" fill="#00f">
<text x="73.5" y="77.2">M</text>
<text x="74.6" y="76.2">S</text>
<text x="74.6" y="78.4">B</text>
</g>
</svg>
